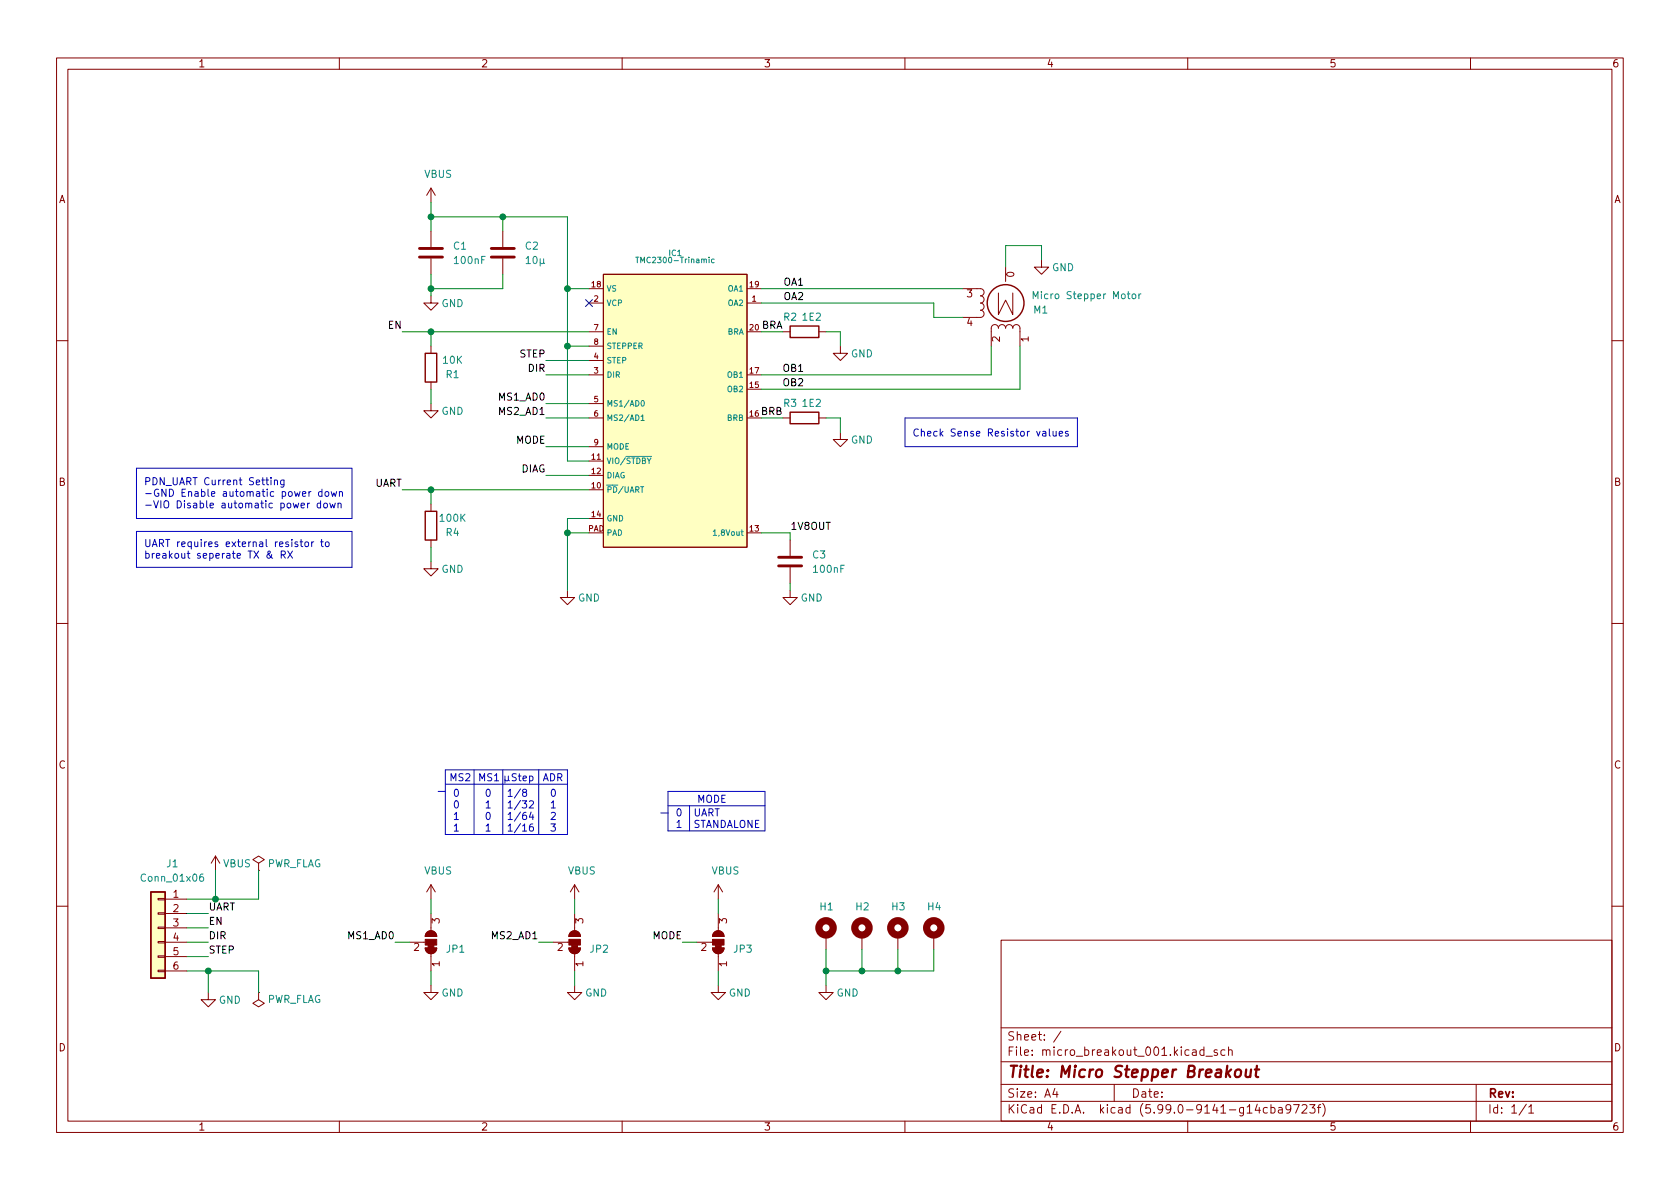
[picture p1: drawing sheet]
<svg xmlns="http://www.w3.org/2000/svg" width="297mm" height="210mm" viewBox="0 0 297 210" stroke-linecap="round" stroke-linejoin="round" font-family="sans-serif">
<g fill="none" stroke="#840000" stroke-width=".18">
<path d="M10 10.2h277v190.1h-277zM12 12.2h273v186.1h-273zM60 10.2v2M110 10.2v2M160 10.2v2M210 10.2v2M260 10.2v2M76.2 33.3v2.5M76.2 33.3l-.8 1.2M76.2 33.3l.8 1.2M76.2 52.3v1.3h1.3l-1.3 1.3-1.3-1.3h1.3M76.2 40.9v2.8"/>
<path d="M76.2 45.7v2.8M88.9 40.9v2.8M88.9 45.7v2.8M104.1 51h2.6M104.1 58.7h2.6M104.1 53.6h2.6M106.7 48.5h25.4v48.3h-25.4zM132.1 51h2.5M132.1 58.7h2.5M132.1 53.6h2.5M138.4 58.7h1.3M144.8 58.7h1.2"/>
<path d="M170.2 51h3.2a.64 .64 0 0 1 .6 .7 .64 .64 0 0 1-.6 .6 .64 .64 0 0 1 .6 .7 .64 .64 0 0 1-.6 .6 .64 .64 0 0 1 .6 .6 .64 .64 0 0 1-.6 .7 .64 .64 0 0 1 .6 .6 .64 .64 0 0 1-.6 .6h-3.2M176.5 51.8v3.8l1.3-2.5 1.3 2.5v-3.8M177.8 47.2v2.6M184.1 46v1.2h1.3l-1.3 1.3-1.2-1.3h1.2M10 60.2h2M76.2 71.4v1.2h1.3l-1.3 1.3-1.3-1.3h1.3M76.2 61.2v1.3M76.2 67.6v1.2M104.1 73.9h2.6M104.1 66.3h2.6M104.1 63.7h2.6M104.1 71.4h2.6"/>
<path d="M104.1 61.2h2.6M104.1 79h2.6M132.1 73.9h2.5M132.1 68.8h2.5M132.1 66.3h2.5M138.4 73.9h1.3M144.8 73.9h1.2M148.6 76.4v1.3h1.3l-1.3 1.3-1.3-1.3h1.3M148.6 61.2v1.3h1.3l-1.3 1.2-1.3-1.2h1.3M175.3 61.2v-3.2a.64 .64 0 0 1 .6-.6 .64 .64 0 0 1 .6 .6 .64 .64 0 0 1 .7-.6 .64 .64 0 0 1 .6 .6 .64 .64 0 0 1 .6-.6 .64 .64 0 0 1 .7 .6 .64 .64 0 0 1 .6-.6 .64 .64 0 0 1 .6 .6v3.2M285 60.2h2M76.2 99.3v1.3h1.3l-1.3 1.2-1.3-1.2h1.3"/>
<path d="M76.2 89.1v1.3M76.2 95.5v1.3M104.1 86.6h2.6M104.1 81.5h2.6M104.1 84.1h2.6M104.1 94.2h2.6M104.1 91.7h2.6M132.1 94.2h2.5M139.7 95.5v2.8M10 110.2h2M100.3 104.4v1.3h1.3l-1.3 1.2-1.2-1.2h1.2M139.7 104.4v1.3h1.3l-1.3 1.2-1.3-1.2h1.3"/>
<path d="M139.7 100.3v2.8M285 110.2h2M27.9 158.9h1.3v.2h-1.3zM29.2 159h3.8M38.1 151.4l-.8 1.2M38.1 151.4v2.5M38.1 151.4l.8 1.2M45.7 152.6l1-.6-1-.6-1 .6 1 .6v1.3M45.7 153.9h.1M76.2 156.5v2.5M76.2 156.5l-.8 1.2M76.2 156.5l.8 1.2"/>
<path d="M101.6 156.5l-.8 1.2M101.6 156.5v2.5M101.6 156.5l.8 1.2M127 156.5l-.8 1.2M127 156.5v2.5M127 156.5l.8 1.2M10 160.2h2M27.9 169h1.3v.3h-1.3zM27.9 171.6h1.3v.2h-1.3zM27.9 166.5h1.3v.2h-1.3zM27.9 161.4h1.3v.3h-1.3zM27.9 164h1.3v.2h-1.3z"/>
<path d="M29.2 166.6h3.8M29.2 161.5h3.8M29.2 164.1h3.8M29.2 169.2h3.8M29.2 171.7h3.8M36.8 175.5v1.3h1.3l-1.3 1.2-1.2-1.2h1.2M45.7 175.5v1.3l1 .6-1 .6-1-.6 1-.6M45.7 175.5h.1M72.4 166.6h2.8M75.2 167.6h2a1.02 1.02 0 0 1-1 1.1 1.02 1.02 0 0 1-1-1.1zM75.5 164.9a1.02 1.02 0 0 1 1.1-.2 1.02 1.02 0 0 1 .6 .9h-2zM76.2 174.2v1.3h1.3l-1.3 1.3-1.3-1.3h1.3"/>
<path d="M76.2 161.5v3.1M76.2 168.7v3M97.8 166.6h2.8M100.6 167.6h2a1.02 1.02 0 0 1-1 1.1 1.02 1.02 0 0 1-1-1.1zM100.9 164.9a1.02 1.02 0 0 1 1.1-.2 1.02 1.02 0 0 1 .6 .9h-2zM101.6 174.2v1.3h1.3l-1.3 1.3-1.3-1.3h1.3M101.6 161.5v3.1M101.6 168.7v3M123.2 166.6h2.8M126 167.6h2a1.02 1.02 0 0 1-1 1.1 1.02 1.02 0 0 1-1-1.1zM126.3 164.9a1.02 1.02 0 0 1 1.1-.2 1.02 1.02 0 0 1 .6 .9h-2zM127 174.2v1.3h1.3l-1.3 1.3-1.3-1.3h1.3"/>
<path d="M127 161.5v3.1M127 168.7v3M146 174.2v1.3h1.3l-1.3 1.3-1.2-1.3h1.2M146 165.3v2.6M152.4 165.3v2.6M158.7 165.3v2.6M165.1 165.3v2.6M177 166.3h108v32h-108zM285 160.2h2M60 198.3v2M110 198.3v2M160 198.3v2"/>
<path d="M177 194.8h108M177 191.8h108M177 187.8h108M177 181.8h108M186.5 192.5l-.4 1h1M186.9 193v1M187.6 182.4l-1.3 1.9M197 191.8v3M210 198.3v2M212.9 185.7l-.5-.1-.3 .3v.4l.2 .3h.6M212.9 185.1v1.5M213.2 186.8h1.2"/>
<path d="M215.2 185.7l-.3-.1-.3 .2 .1 .3 .5 .1v.4h-.6M216.6 185.7l-.5-.1-.2 .3v.4l.1 .3h.6M217.2 185.8l.2-.2 .4 .1 .1 .9M217.2 185.1v1.5M222.3 195.3l-.4 1h1M224.1 195.9l-.5-.1-.2 .3v.4l.1 .3h.6M224.7 195.9l.4-.1 .3 .3v.4l-.1 .3h-.6M224.7 195.3v1.5M226.1 195.9h.5l.1 .9M226.7 196.2l-.5 .1a.29 .29 0 0 0-.2 .2 .29 .29 0 0 0 .2 .3h.5M228.2 196l-.3 .3h-.3l-.2-.3 .1-.6 .4-.1 .2 .2a.99 .99 0 0 1-.3 1.3h-.3M228.7 195.3h1l-.6 1.5"/>
<path d="M230.2 195.5l.6-.2 .2 .2 .1 .3-1 1h1M231.6 195.3h.9l-.5 .6 .4 .1v.7l-.2 .1h-.4l-.2-.1M232.9 195.8h.6M233.5 195.3l-.4 .2v1.3M233.9 195.1a1.72 1.72 0 0 1 0 2.3M260 198.3v2M261 191.8v6.5M269.9 195.3l-1.3 1.9M270.3 195.8l.4-.5v1.5M270.3 196.8h.9"/>
</g>
<path d="M218.5 189.3a.52 .52 0 0 1 .5-.2 .52 .52 0 0 1 .4 .4v.6a.55 .55 0 0 1-.6 .4 .55 .55 0 0 1-.5-.4zM220.3 189.1v1.3a.57 .57 0 0 0 .8-.1M221.2 189.1l-.2 1.4M221.9 189.1h.7M222.2 188.5l-.2 1.7 .1 .2 .4 .1" fill="none" stroke="#840000" stroke-width=".4"/>
<g fill="none" stroke="#840000" stroke-width=".25">
<path d="M139.7 57.7h5.1v2h-5.1zM75.2 62.5h2v5.1h-2zM139.7 72.9h5.1v2h-5.1zM75.2 90.4h2v5.1h-2zM26.7 157.7h2.5v15.3h-2.5z"/>
<circle cx="177.8" cy="53.6" r="3.3"/>
</g>
<g fill="#840000" stroke="#840000" stroke-width=".18">
<path d="M75.2 167.6h2a1.02 1.02 0 0 1-1 1.1 1.02 1.02 0 0 1-1-1.1z"/>
<path d="M75.5 164.9a1.02 1.02 0 0 1 1.1-.2 1.02 1.02 0 0 1 .6 .9h-2z"/>
<path d="M75.7 167.1h1v.5h-1z"/>
<path d="M75.2 166.1h2v1h-2z"/>
<path d="M100.6 167.6h2a1.02 1.02 0 0 1-1 1.1 1.02 1.02 0 0 1-1-1.1z"/>
<path d="M100.9 164.9a1.02 1.02 0 0 1 1.1-.2 1.02 1.02 0 0 1 .6 .9h-2z"/>
<path d="M101.1 167.1h1v.5h-1z"/>
<path d="M100.6 166.1h2v1h-2z"/>
<path d="M126 167.6h2a1.02 1.02 0 0 1-1 1.1 1.02 1.02 0 0 1-1-1.1z"/>
<path d="M126.3 164.9a1.02 1.02 0 0 1 1.1-.2 1.02 1.02 0 0 1 .6 .9h-2z"/>
<path d="M126.5 167.1h1v.5h-1z"/>
<path d="M126 166.1h2v1h-2z"/>
</g>
<g fill="none" stroke="#840000" stroke-width="1.3">
<circle cx="146" cy="164.1" r="1.27"/>
<circle cx="152.4" cy="164.1" r="1.27"/>
<circle cx="158.7" cy="164.1" r="1.27"/>
<circle cx="165.1" cy="164.1" r="1.27"/>
</g>
<g fill="#ffffc2" stroke="#ffffc2" stroke-width=".18">
<path d="M26.7 157.7h2.5v15.3h-2.5z"/>
<path d="M106.7 48.5h25.4v48.3h-25.4z"/>
</g>
<g fill="none" stroke="#008484" stroke-width=".18">
<path d="M93 45.7l.4-.4v1.3M93 46.6h.8M94.4 45.5l.1-.2a.68 .68 0 0 1 .5 .7 .68 .68 0 0 1-.5 .6l-.1-.1-.2-.4zM95.5 45.8v1.2M96.1 46.4l.2 .2M96.1 45.8v.8h-.4l-.2-.2M112.4 45.5h.6M112.7 45.5v1M126.3 45.9l-.3-.1-.2 .2 .1 .4h.4M182.7 52.8v-1.2l.4 .9 .4-.9v1.2M200.3 52h.3l.2 .2v.4l-.2 .2h-.3l-.1-.2zM201.4 52v.8"/>
<path d="M201.7 52l-.3 .2M113.3 73.6l.3-.2v1M113.3 74.4h.6M113.4 70.9l.2-.1a.53 .53 0 0 1 .3 .5 .53 .53 0 0 1-.3 .5l-.3-.4zM126.1 94l.3-.3v1M126.1 94.7h.6M35.9 154.6h-.4a.85 .85 0 0 0 0 1.2l.5-.1v-.4l-.2-.3h-.3l-.2 .3"/>
</g>
<path d="M74.2 45.5h4M74.2 43.9h4M86.9 45.5h4M86.9 43.9h4M137.7 98.5h4M137.7 100.1h4" fill="none" stroke="#840000" stroke-width=".51"/>
<g fill="none" stroke="#0000c2" stroke-width=".18">
<path d="M160 73.9h30.5v5.1h-30.5zM162.4 76a.6 .6 0 0 0-.9 .4 .6 .6 0 0 0 .6 .7l.3-.1M162.9 76.4l.2-.1h.3l.1 .8M162.9 75.8v1.3M164 76.7l.6-.1-.1-.3h-.3l-.2 .2 .1 .6h.4M188.9 76.3h-.4l-.1 .2v.1l.5 .2v.3h-.5M24.1 82.8h38.1v8.9h-38.1zM24.1 94h38.1v6.3h-38.1zM47.9 84.5v.1M47.9 84.9v.8M48 98l-.2 .6a.34 .34 0 0 1-.5 0 .34 .34 0 0 1 0-.5l.5-.4-.2-.3-.2 .1a1.21 1.21 0 0 0 .8 1.2M48.5 85l.2-.1h.3l.1 .8"/>
<path d="M48.5 84.9v.8M49.7 98.1l.6-.1 .2-.1-.1-.3-.7-.2v1.3M50 98.1l.5 .6M50.2 84.9v1l-.2 .3-.3-.1M50.2 84.9h-.4l-.2 .2 .1 .6h.5M50.9 97.4l.8 1.3M51.7 97.4l-.8 1.3M53.1 95.8h.4M53.2 95.4v1.1l.3 .2M54 95.9l.3-.1 .3 .3v.3l-.3 .3-.3-.1-.1-.2zM54.4 89v.8M54.6 86.9v.9"/>
<path d="M54.7 89l-.3 .2M55 86.9l-.4 .3M55.1 95.8v.9M55.5 95.8l-.4 .3M56.7 89h-.4l-.2 .2 .1 .6h.5M56.7 88.5v1.3M56.7 95.8h.5M56.9 95.4v1.1l.3 .2M56.9 87l-.3-.1-.3 .3 .1 .5h.5M56.9 86.5v1.3M57.3 89h.3l.3 .2v.4l-.3 .2h-.3l-.1-.2zM57.5 87l.2-.1 .4 .1v.5l-.1 .2-.3 .1-.2-.1z"/>
<path d="M57.6 95.9l.4-.1 .2 .3v.3l-.2 .3-.4-.1-.1-.2zM58.3 89l.3 .8 .2-.6 .2 .6 .3-.8M58.6 86.9l.2 .9 .2-.6 .3 .6 .2-.9M59.8 89.1l.1-.1h.3l.1 .8M59.8 89v.8M60 87l.2-.1 .3 .1 .1 .8M60 86.9v.9M77.5 139.9h1.2M78.7 136.1h21.6v11.5h-21.6zM78.7 138.7h21.6M83.8 136.1v11.5M88.9 136.1v11.5"/>
<path d="M89.3 137.2v1.3M89.9 137.9l.2 .2M89.9 137.2l-.1 .8-.3 .1-.2-.2M91.3 136.9l-.5-.1-.3 .2 .2 .4 .5 .2v.4l-.2 .1-.5-.1M91.6 137.2h.5M91.8 136.8v1.1l.3 .2M92.5 137.7l.6-.2-.1-.2-.3-.1-.2 .2v.6h.5M93.6 137.3l.4-.1 .2 .3-.1 .5h-.5M93.6 137.2v1.3M95.2 136.1v11.5M118.1 139.9h17.2v7h-17.2zM92.6 140.1l-.2-.2 .1-.2 .1-.1h.4l.1 .2v.2l-.6 .2-.1 .2 .1 .3 .1 .1h.3l.2-.2v-.2l-.2-.3"/>
<path d="M93.6 141.7l.5-.1 .2 .4-.8 .9h.8M93.9 143.6l-.3 .9h.8M94.2 145.7l-.4 .1a.85 .85 0 0 0 0 1.2l.5-.2v-.4l-.2-.2h-.3l-.2 .2M94.2 144.1v.8M116.8 143.8h1.3M118.1 142.5h17.2M121.9 142.5v4.4"/>
</g>
<g fill="none" stroke="#008400" stroke-width=".18">
<path d="M76.2 35.8v5.1M76.2 38.3h24.1v43.2h3.8M88.9 38.3v2.6M71.1 58.7h33M76.2 48.5v3.8M76.2 58.7v2.5M88.9 48.5v2.5h-12.7M100.3 51h3.8M134.6 51h35.6M134.6 58.7h3.8M134.6 53.6h30.5v2.5h5.1M146 58.7h2.6v2.5"/>
<path d="M184.1 46v-2.6h-6.3v3.8M76.2 68.8v2.6M96.5 63.7h7.6M96.5 66.3h7.6M96.5 79h7.6M96.5 73.9h7.6M96.5 71.4h7.6M100.3 61.2h3.8M134.6 73.9h3.8M146 73.9h2.6v2.5M175.3 61.2v5.1h-40.7M180.3 61.2v7.6h-45.7"/>
<path d="M71.1 86.6h33M76.2 86.6v2.5M76.2 96.8v2.5M96.5 84.1h7.6M100.3 94.2h3.8M104.1 91.7h-3.8v12.7M134.6 94.2h5.1v1.3M139.7 103.1v1.3M38.1 153.9v5.1M45.7 153.9v5.1h-12.7M76.2 159v2.5M101.6 159v2.5"/>
<path d="M127 159v2.5M33 166.6h3.8M33 171.7h12.7v3.8M33 169.2h3.8M33 164.1h3.8M33 161.5h3.8M36.8 171.7v3.8M69.8 166.6h2.6M76.2 171.7v2.5M95.2 166.6h2.6M101.6 171.7v2.5M120.6 166.6h2.6"/>
<path d="M127 171.7v2.5M146 167.9v6.3M152.4 167.9v3.8M158.7 167.9v3.8M165.1 167.9v3.8h-19.1"/>
</g>
<path d="M103.5 53l1.2 1.2M104.7 53l-1.2 1.2" fill="none" stroke="#000084" stroke-width=".18"/>
<g fill="#008400" stroke="#008400" stroke-width=".18">
<circle cx="100.3" cy="51" r=".51"/>
<circle cx="100.3" cy="61.2" r=".51"/>
<circle cx="100.3" cy="94.2" r=".51"/>
<circle cx="146.1" cy="171.7" r=".51"/>
<circle cx="152.4" cy="171.7" r=".51"/>
<circle cx="158.8" cy="171.7" r=".51"/>
<circle cx="36.8" cy="171.7" r=".51"/>
<circle cx="38.1" cy="159" r=".51"/>
<circle cx="76.2" cy="58.7" r=".51"/>
<circle cx="76.2" cy="86.6" r=".51"/>
<circle cx="88.9" cy="38.3" r=".51"/>
<circle cx="76.2" cy="51" r=".51"/>
<circle cx="76.2" cy="38.3" r=".51"/>
</g>
<text font-size="2.8" fill="#840000" x="178" y="190.6">Title: Micro Stepper Breakout</text>
<g font-size="2.1" fill="#840000">
<text x="178" y="184">Sheet: /</text>
<text x="178" y="186.7">File: micro_breakout_001.kicad_sch</text>
<text x="178" y="196.9">KiCad E.D.A. kicad (5.99.0-9141-g14cba9723f)</text>
<text x="178" y="194.1">Size: A4</text>
<text x="200" y="194.1">Date:</text>
<text x="263" y="194.1">Rev:</text>
<text x="263" y="196.9">Id: 1/1</text>
</g>
<g font-size="1.8" fill="#840000">
<text x="35" y="11.9">1</text>
<text x="85" y="11.9">2</text>
<text x="135" y="11.9">3</text>
<text x="185" y="11.9">4</text>
<text x="235" y="11.9">5</text>
<text x="285" y="11.9">6</text>
<text x="10.3" y="35.9">A</text>
<text x="285.3" y="35.9">A</text>
<text x="171" y="52.6">3</text>
<text x="179.3" y="49" transform="rotate(-90 179.3 49)">0</text>
<text x="171" y="57.7">4</text>
<text x="176.8" y="60.4" transform="rotate(-90 176.8 60.4)">2</text>
<text x="181.9" y="60.4" transform="rotate(-90 181.9 60.4)">1</text>
<text x="10.3" y="85.9">B</text>
<text x="285.3" y="85.9">B</text>
<text x="10.3" y="135.9">C</text>
<text x="285.3" y="135.9">C</text>
<text x="30.6" y="158.7">1</text>
<text x="30.6" y="161.3">2</text>
<text x="30.6" y="163.8">3</text>
<text x="30.6" y="166.4">4</text>
<text x="77.7" y="163.3" transform="rotate(-90 77.7 163.3)">3</text>
<text x="103.1" y="163.3" transform="rotate(-90 103.1 163.3)">3</text>
<text x="128.5" y="163.3" transform="rotate(-90 128.5 163.3)">3</text>
<text x="30.6" y="168.9">5</text>
<text x="30.6" y="171.4">6</text>
<text x="73.2" y="168.1">2</text>
<text x="77.7" y="170.9" transform="rotate(-90 77.7 170.9)">1</text>
<text x="98.6" y="168.1">2</text>
<text x="103.1" y="170.9" transform="rotate(-90 103.1 170.9)">1</text>
<text x="124" y="168.1">2</text>
<text x="128.5" y="170.9" transform="rotate(-90 128.5 170.9)">1</text>
<text x="10.3" y="185.9">D</text>
<text x="285.3" y="185.9">D</text>
<text x="35" y="199.9">1</text>
<text x="85" y="199.9">2</text>
<text x="135" y="199.9">3</text>
<text x="185" y="199.9">4</text>
<text x="235" y="199.9">5</text>
<text x="285" y="199.9">6</text>
</g>
<g font-size="1.8" fill="#008484">
<text x="75" y="31.4">VBUS</text>
<text x="80.2" y="44.1">C1</text>
<text x="80.5" y="46.7">100nF</text>
<text x="92.9" y="44.1">C2</text>
<text x="186" y="47.9">GND</text>
<text x="183.5" y="52.9">Micro Stepper Motor</text>
<text x="78" y="54.3">GND</text>
<text x="138.6" y="56.7">R2</text>
<text x="141.9" y="56.7">1E2</text>
<text x="182.8" y="55.4">M1</text>
<text x="78.4" y="64.3">10K</text>
<text x="150.4" y="63.2">GND</text>
<text x="78.9" y="66.9">R1</text>
<text x="138.6" y="71.9">R3</text>
<text x="141.9" y="71.9">1E2</text>
<text x="78" y="73.3">GND</text>
<text x="150.4" y="78.4">GND</text>
<text x="77.9" y="92.3">100K</text>
<text x="78.9" y="94.8">R4</text>
<text x="78" y="101.3">GND</text>
<text x="143.7" y="98.7">C3</text>
<text x="144" y="101.3">100nF</text>
<text x="102.2" y="106.4">GND</text>
<text x="141.5" y="106.4">GND</text>
<text x="25.3" y="155.9">Conn_01x06</text>
<text x="29.5" y="153.4">J1</text>
<text x="39.5" y="153.4">VBUS</text>
<text x="47.1" y="153.4">PWR_FLAG</text>
<text x="75" y="154.6">VBUS</text>
<text x="100.4" y="154.6">VBUS</text>
<text x="125.8" y="154.6">VBUS</text>
<text x="145" y="161">H1</text>
<text x="151.3" y="161">H2</text>
<text x="157.7" y="161">H3</text>
<text x="164" y="161">H4</text>
<text x="79" y="168.5">JP1</text>
<text x="104.4" y="168.5">JP2</text>
<text x="129.8" y="168.5">JP3</text>
<text x="38.7" y="177.5">GND</text>
<text x="47.1" y="177.3">PWR_FLAG</text>
<text x="78" y="176.2">GND</text>
<text x="103.4" y="176.2">GND</text>
<text x="128.8" y="176.2">GND</text>
<text x="147.9" y="176.2">GND</text>
</g>
<g font-size="1.8">
<text x="138.6" y="50.5">OA1</text>
<text x="138.6" y="53">OA2</text>
<text x="68.7" y="58.1">EN</text>
<text x="134.6" y="58.1">BRA</text>
<text x="91.9" y="63.2">STEP</text>
<text x="93.5" y="65.7">DIR</text>
<text x="138.6" y="65.7">OB1</text>
<text x="88.4" y="70.8">MS1_AD0</text>
<text x="138.6" y="68.3">OB2</text>
<text x="88.4" y="73.4">MS2_AD1</text>
<text x="134.6" y="73.4">BRB</text>
<text x="91.2" y="78.4">MODE</text>
<text x="92.1" y="83.5">DIAG</text>
<text x="66.2" y="86.1">UART</text>
<text x="139.7" y="93.7">1V8OUT</text>
<text x="36.8" y="161">UART</text>
<text x="36.8" y="166.1">DIR</text>
<text x="36.8" y="163.5">EN</text>
<text x="61.7" y="166.1">MS1_AD0</text>
<text x="87.1" y="166.1">MS2_AD1</text>
<text x="115.3" y="166.1">MODE</text>
<text x="36.8" y="168.6">STEP</text>
</g>
<g font-size="1.8" fill="#0000c2">
<text x="164.7" y="77.2">Check Sense Resistor values</text>
<text x="25.4" y="85.8">PDN_UART Current Setting</text>
<text x="25.4" y="87.8">-GND Enable automatic power down</text>
<text x="25.4" y="89.9">-VIO Disable automatic power down</text>
<text x="25.4" y="96.7">UART requires external resistor to</text>
<text x="25.4" y="98.8">breakout seperate TX &amp; RX</text>
<text x="79.4" y="138.1">MS2</text>
<text x="80" y="140.9">0</text>
<text x="80" y="142.9">0</text>
<text x="84.5" y="138.1">MS1</text>
<text x="86" y="140.9">0</text>
<text x="86" y="142.9">1</text>
<text x="89.5" y="140.9">1/8</text>
<text x="89.5" y="142.9">1/32</text>
<text x="95.9" y="138.1">ADR</text>
<text x="97.2" y="140.9">0</text>
<text x="97.2" y="142.9">1</text>
<text x="123.2" y="141.9">MODE</text>
<text x="80" y="145">1</text>
<text x="80" y="147">1</text>
<text x="86" y="145">0</text>
<text x="86" y="147">1</text>
<text x="89.5" y="145">1/64</text>
<text x="89.5" y="147">1/16</text>
<text x="97.2" y="145">2</text>
<text x="97.2" y="147">3</text>
<text x="119.4" y="144.3">0</text>
<text x="119.4" y="146.4">1</text>
<text x="122.6" y="144.3">UART</text>
<text x="122.6" y="146.4">STANDALONE</text>
</g>
<g font-size="1.4" fill="#008484">
<text x="113.2" y="46.5">TMC2300-Trinamic</text>
<text x="118.3" y="45.2">IC1</text>
<text x="107.2" y="51.5">VS</text>
<text x="128.7" y="51.5">OA1</text>
<text x="107.2" y="54.1">VCP</text>
<text x="107.2" y="59.2">EN</text>
<text x="128.6" y="59.2">BRA</text>
<text x="128.7" y="54.1">OA2</text>
<text x="107.2" y="64.2">STEP</text>
<text x="107.2" y="61.7">STEPPER</text>
<text x="107.2" y="66.8">DIR</text>
<text x="107.2" y="71.9">MS1/AD0</text>
<text x="128.7" y="69.3">OB2</text>
<text x="128.7" y="66.8">OB1</text>
<text x="107.2" y="74.4">MS2/AD1</text>
<text x="128.6" y="74.4">BRB</text>
<text x="107.2" y="82">VIO/~STDBY</text>
<text x="107.2" y="79.5">MODE</text>
<text x="107.2" y="87.1">~PD~/UART</text>
<text x="107.2" y="84.6">DIAG</text>
<text x="107.2" y="92.2">GND</text>
<text x="107.2" y="94.7">PAD</text>
<text x="126.6" y="94.7">1,8Vout</text>
</g>
<g font-size="1.4" fill="#840000">
<text x="104.6" y="50.8">18</text>
<text x="105" y="53.3">2</text>
<text x="132.6" y="50.8">19</text>
<text x="133" y="53.3">1</text>
<text x="105" y="58.4">7</text>
<text x="132.6" y="58.4">20</text>
<text x="105" y="63.5">4</text>
<text x="105" y="61">8</text>
<text x="105" y="66">3</text>
<text x="105" y="71.1">5</text>
<text x="132.6" y="68.6">15</text>
<text x="132.6" y="66">17</text>
<text x="105" y="73.7">6</text>
<text x="132.6" y="73.7">16</text>
<text x="104.6" y="81.3">11</text>
<text x="104.6" y="83.8">12</text>
<text x="105" y="78.7">9</text>
<text x="104.6" y="86.4">10</text>
<text x="104" y="94">PAD</text>
<text x="104.6" y="91.4">14</text>
<text x="132.6" y="94">13</text>
</g>
</svg>
